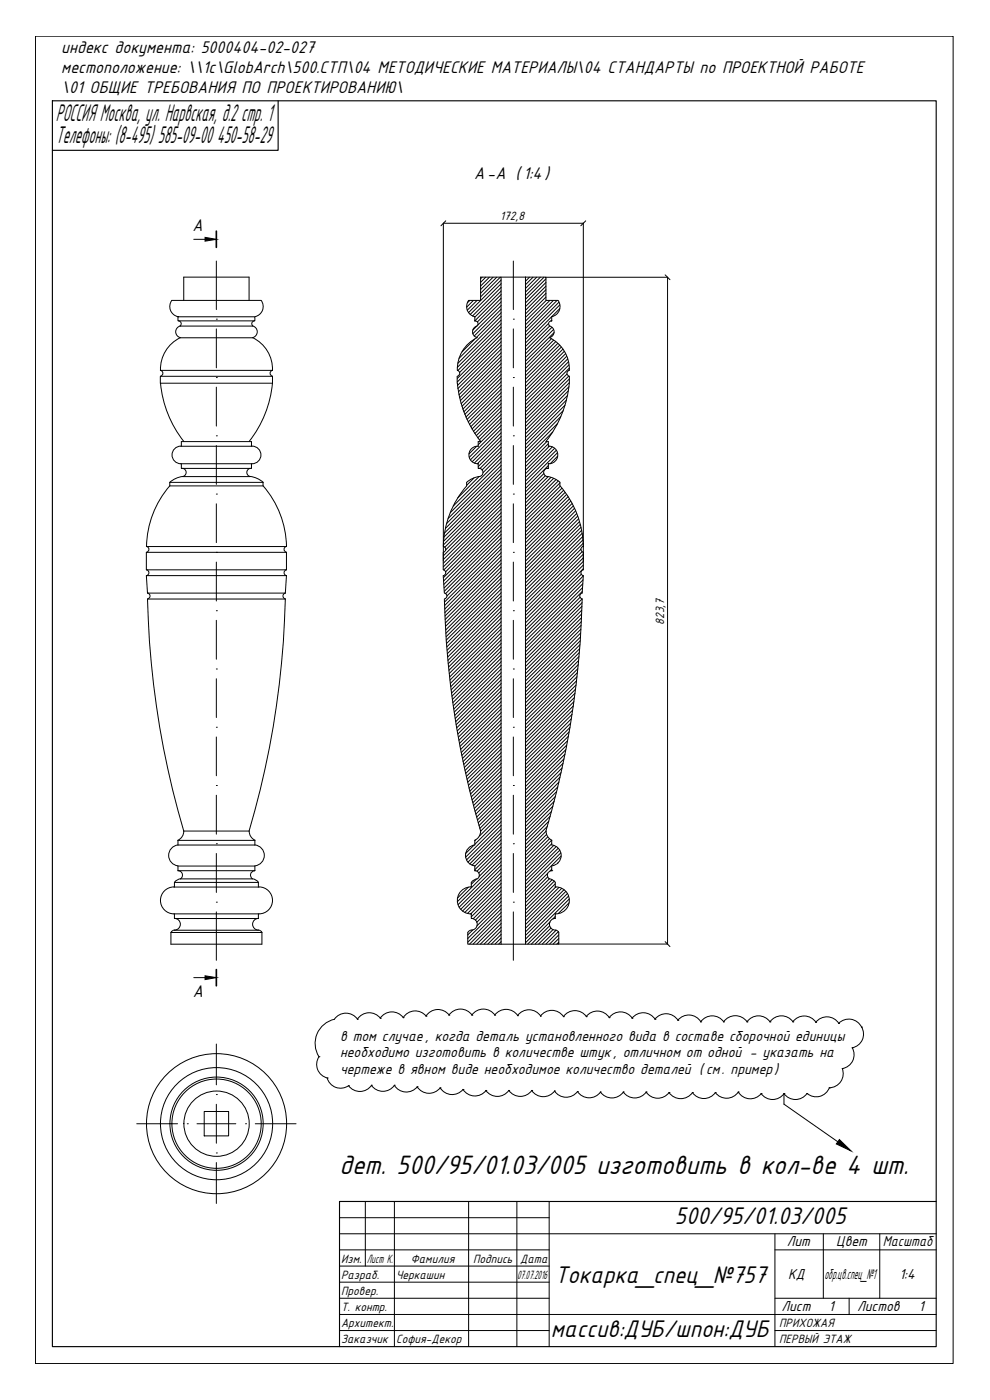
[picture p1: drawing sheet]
<svg xmlns="http://www.w3.org/2000/svg" width="297mm" height="420mm" viewBox="0 0 297 420" stroke-linecap="round" stroke-linejoin="round" font-family="sans-serif">
<g fill="none" stroke="#000" stroke-width=".3">
<path d="M53.4 95.1h23.1v1.2h-23.1zM53.6 96.3a.87 .87 0 0 1 .7 .6 .87 .87 0 0 1-.3 1h21.8M54.1 97.8a1.8 1.8 0 0 0-1.4 1.8 1.8 1.8 0 0 0 1.4 1.7M55.1 90.2v-7h19.6v7M75.9 97.8a1.88 1.88 0 0 1 1.1 2.5 1.88 1.88 0 0 1-2.4 1.1h-20.5M76.3 96.3a.87 .87 0 0 0-.7 .6 .87 .87 0 0 0 .3 1M78.3 90.2h-26.7a3 3 0 0 0 1.8 4.8M78.4 90.2a3.1 3.1 0 0 1-1.9 4.8M140.6 90.2h3.6v-7h6.1v200.2M140.6 90.2a3.1 3.1 0 0 0 1.9 4.8v1.3M142.5 96.3a.87 .87 0 0 1 .9 .5 .87 .87 0 0 1-.3 1.1M142.5 96.3h.2"/>
<path d="M143.1 97.8a1.81 1.81 0 0 0-1.3 1.8 1.81 1.81 0 0 0 1.4 1.7 10.5 10.5 0 0 0-6 9.8 .91 .91 0 0 1 .7 .9 .91 .91 0 0 1-.7 .9M150.3 83.2h7.4M157.7 83.2v200.2h10v-3.6l-.7-.6a1.8 1.8 0 0 1-2.1-1.6 1.8 1.8 0 0 1 1.7-2M157.7 83.2h6.1v7h3.6a3.1 3.1 0 0 1-1.8 4.8M164.9 97.8a1.8 1.8 0 0 1 1.4 1.8 1.8 1.8 0 0 1-1.4 1.7 10.5 10.5 0 0 1 5.9 9.8 .91 .91 0 0 0-.7 .9 .91 .91 0 0 0 .7 .9M165.3 96.3h.2M165.5 95.1v1.2M165.6 96.3a.87 .87 0 0 0-.9 .5 .87 .87 0 0 0 .3 1.1M48.1 112.9h33.7v2.1h-33.7zM48.1 111.2h33.7M48.2 115a33.2 33.2 0 0 0 7 17.5M54.1 101.3a10.5 10.5 0 0 0-5.9 9.8 .91 .91 0 0 1 .7 .9 .91 .91 0 0 1-.7 .9"/>
<path d="M75.8 101.3a10.5 10.5 0 0 1 6 9.8M81.7 115a33.2 33.2 0 0 1-7 17.5M81.8 111.1a.91 .91 0 0 0-.8 .9 .91 .91 0 0 0 .8 .9M137.2 112.9v2.1M137.2 115a33.2 33.2 0 0 0 7 17.5M170.8 112.9a32.1 32.1 0 0 1-7 19.6M52.6 134.5a7.3 7.3 0 0 1 4.4-.6h16.7a6.2 6.2 0 0 1 3.6 .6 2.71 2.71 0 0 1 .7 3.3 2.71 2.71 0 0 1-3.1 1.4h-18.8a4.8 4.8 0 0 1-3.9-1 2.65 2.65 0 0 1 .4-3.7zM54.4 139.2v1.4h21.1v-1.4M54.4 133.9v-1.4h21.1v1.4M143.3 139.2h.2M143.3 133.9h.2M143.5 139.2v1.4h.3"/>
<path d="M143.5 133.9a2.65 2.65 0 0 0-2.8 2.6 2.65 2.65 0 0 0 2.8 2.7M144.2 132.5h-.7v1.4M163.8 132.5h.7v1.4h.2M164.5 133.9a2.65 2.65 0 0 1 2.9 2.6 2.65 2.65 0 0 1-2.9 2.7M164.7 139.2h-.2v1.4h-.3M50.9 144.8v1M50.9 144.8h28v1h-28M51 145.8a28.5 28.5 0 0 0-7 18.2M54.8 140.5a1.25 1.25 0 0 1 1.1 1.3 1.25 1.25 0 0 1-1.1 1.2h20.3M54.8 143l-1.8 .5-2 1.2M75.1 143l2.3 .7 1.6 1M75.1 140.5a1.25 1.25 0 0 0-1 1.3 1.25 1.25 0 0 0 1 1.2"/>
<path d="M78.9 145.8a28.5 28.5 0 0 1 7.1 18.2h-42.1M143.5 140.5a1.25 1.25 0 0 1 1.4 1.1 1.25 1.25 0 0 1-1.1 1.4M143.9 143l-1.8 .5-1.6 .9-.5 .4v1a28.5 28.5 0 0 0-7 18.2M164.2 143l1.7 .5 1.6 .9 .5 .3v1.1a28.2 28.2 0 0 1 7 18.2M164.5 140.5a1.25 1.25 0 0 0-1.4 1.1 1.25 1.25 0 0 0 1.1 1.4M44 171a.91 .91 0 0 1 .7 .9 .91 .91 0 0 1-.7 .9M44 164a.91 .91 0 0 1 .7 .9 .91 .91 0 0 1-.7 .8M44.3 179.8h41.3a261.3 261.3 0 0 1-11 69.6h-19.4a261.3 261.3 0 0 1-10.9-69.6zM44.3 178a.91 .91 0 0 1 .7 .9 .91 .91 0 0 1-.7 .9M85.6 178a.91 .91 0 0 0-.7 .9 .91 .91 0 0 0 .7 .9M85.9 171a.91 .91 0 0 0-.7 .9 .91 .91 0 0 0 .7 .9M85.9 164a.91 .91 0 0 0-.7 .9 .91 .91 0 0 0 .7 .8"/>
<path d="M86 172.7l-.4 5.3M86 172.7h-42.1l.4 5.3h41.3M86 165.8h-42.1v5.2h42.1M86 165.8v5.2M133 172.7l.3 5.3M133 165.8v5.2M133 171a.91 .91 0 0 1 .7 .9 .91 .91 0 0 1-.7 .9M133 164a.91 .91 0 0 1 .7 .9 .91 .91 0 0 1-.7 .8M133.3 179.8a268.3 268.3 0 0 0 10.9 69.6M133.4 178a.91 .91 0 0 1 .7 .9 .91 .91 0 0 1-.7 .9M174.7 179.8a268.3 268.3 0 0 1-10.9 69.6M175 164a.91 .91 0 0 0-.7 .9 .91 .91 0 0 0 .7 .8v5.3a.9 .9 0 0 0-.7 .9 .9 .9 0 0 0 .7 .9l-.3 5.2a.9 .9 0 0 0-.7 .9 .9 .9 0 0 0 .7 .9"/>
<path d="M53.4 253.6a3.2 3.2 0 0 0-2.8 3.1 3.2 3.2 0 0 0 2.8 3.1M53.4 259.9h23.1v1.4h-23.1zM53.4 252.2h23.1v1.4h-23.1M53.4 252.2v1.4M55.1 249.4a2.94 2.94 0 0 1-1.7 2.8M74.8 249.4a2.94 2.94 0 0 0 1.7 2.8M76.5 253.6a3.2 3.2 0 0 1 2.8 3.1 3.2 3.2 0 0 1-2.8 3.1M142.5 259.9v1.4M144.2 249.4a3.1 3.1 0 0 1-1.7 2.8v1.4a3.2 3.2 0 0 0-2.8 3.1 3.2 3.2 0 0 0 2.8 3.1M163.8 249.4a2.94 2.94 0 0 0 1.8 2.8M165.5 252.2v1.4M165.5 259.9v1.4"/>
<path d="M165.6 253.6a3.2 3.2 0 0 1 2.8 3.1 3.2 3.2 0 0 1-2.8 3.1M51.3 279.9h27.3M51.3 279.9v3.5h27.3v-3.5M52.2 266.2h23.5a8.1 8.1 0 0 1 4.3 .7 4.1 4.1 0 0 1 1.4 4.9 4.1 4.1 0 0 1-4.4 2.5h-24.8M52.2 266.2a4 4 0 0 0-4.1 4 4 4 0 0 0 4.1 4.1M52.3 279.2h25.2M52.3 274.3v1.4h25.2v-1.4M52.3 266.2v-1.4h25.2v1.4M52.4 275.6a1.8 1.8 0 0 1 1.7 2 1.8 1.8 0 0 1-2.1 1.6l-.7 .6M53.4 261.3a1.33 1.33 0 0 1 1.3 1 1.33 1.33 0 0 1-.5 1.4M54.2 263.8h19.6a3.8 3.8 0 0 1 3.8 1M54.2 263.7l-1.2 .5-.6 .6"/>
<path d="M76.5 261.3a1.33 1.33 0 0 0-1.3 1 1.33 1.33 0 0 0 .5 1.4M77.5 275.6a1.8 1.8 0 0 0-1.7 2 1.8 1.8 0 0 0 2.1 1.6l.7 .6M141.2 274.3h.2v1.4M141.4 264.8v1.4h-.2M141.4 275.6a1.8 1.8 0 0 1 1.8 2 1.8 1.8 0 0 1-2.1 1.6l-.8 .7v3.5h10M141.4 266.2a4 4 0 0 0-4.2 4 4 4 0 0 0 4.2 4.1M142.5 261.3h.1M142.5 261.3a1.33 1.33 0 0 1 1.3 1.4 1.33 1.33 0 0 1-1.4 1.3l-1 .8M165.5 261.3h.1M165.6 261.3a1.33 1.33 0 0 0-1.4 1.4 1.33 1.33 0 0 0 1.4 1.3l1 .8M166.6 274.3h.2M166.6 264.8v1.4"/>
<path d="M166.6 274.3v1.4M166.6 266.2h.2M166.6 266.2a4 4 0 0 1 4.2 4 4 4 0 0 1-4.2 4.1M150.3 283.4h7.4M61.3 333.6h7.3v7.3h-7.3z"/>
<circle cx="65" cy="337.2" r="9.8"/>
<circle cx="65" cy="337.2" r="13.4"/>
<circle cx="65" cy="337.2" r="14"/>
<circle cx="65" cy="337.2" r="16.8"/>
<circle cx="65" cy="337.2" r="21"/>
</g>
<path d="M15.7 30.3h265.2v373.8h-265.2zM83.5 30.3v14.8h-67.8M280.9 360.6h-179v43.5" fill="none" stroke="#000" stroke-width=".34"/>
<g fill="none" stroke="#000" stroke-width=".3">
<path d="M10.6 10.9h275.4v398.3h-275.4zM101.9 360.6h62.9v43.5M101.9 380h62.9M101.9 375.1h62.9M101.9 370.3h179M101.9 365.4h62.9M109.6 360.6v19.4M118.3 360.6v43.5M140.6 360.6v43.5M155.1 360.6v43.5M232.5 375.1h48.4M232.5 370.3v33.8"/>
<path d="M247 370.3v19.3M264 370.3v19.3M101.9 399.3h62.9M101.9 394.5h179M101.9 389.6h62.9M101.9 384.8h62.9M232.5 399.3h48.4M232.5 389.6h48.4M254.8 389.6v4.9"/>
</g>
<g fill="none" stroke="#000" stroke-width=".3">
<path d="M140.9 90.2l-.7 .7M142 90.2l-2 2M143 97.9l-1.2 1.2M143.1 90.2l-2.9 2.9M144.7 83.2l-.5 .4M145.7 83.2l-1.5 1.5M146.8 83.2l-2.6 2.6M147.9 83.2l-3.7 3.7M149 83.2l-4.8 4.8M150.1 83.2l-5.9 5.9M150.4 98.2l-13.1 13M150.4 91.7l-8.6 8.5"/>
<path d="M150.4 93.8l-7.5 7.5M150.4 90.6l-7 7M150.4 86.2l-8.7 8.7M150.4 92.8l-8.1 8.1M150.4 97.1l-13.2 13.2M150.4 94.9l-12.7 12.7M150.4 87.3l-7.9 7.9M150.4 88.4l-7.9 7.9M150.4 89.5l-7.2 7.1M150.4 96l-13 13M150.4 84l-9.8 9.8M150.4 99.3l-12.5 12.5"/>
<path d="M150.4 85.1l-9.3 9.3M157.7 83.2v.1M158.8 83.2l-1.1 1.2M159.9 83.2l-2.2 2.3M161 83.2l-3.3 3.4M162.1 83.2l-4.4 4.5M163.2 83.2l-5.5 5.6M163.8 83.7l-6.1 6.1M163.8 84.8l-6.1 6.1M163.8 85.9l-6.1 6.1M163.8 86.9l-6.1 6.2M163.8 88l-6.1 6.2"/>
<path d="M163.8 89.1l-6.1 6.2M163.8 90.2l-6.1 6.2M164.6 97.1l-6.9 6.9M164.9 97.9l-7.2 7.2M164.9 90.2l-7.2 7.3M165.5 96.1l-.1 .2M165.6 98.2l-7.9 8M166 90.2l-8.3 8.4M166.1 98.9l-8.4 8.4M166.3 99.8l-8.6 8.6M167.1 90.2l-9.4 9.4M167.7 90.7l-10 10"/>
<path d="M168 91.5l-10.3 10.3M168 92.6l-10.3 10.3M142.4 101.8l-3.8 3.8M150.4 113.5l-10.9 10.9M150.4 108l-12.3 12.3M150.4 112.4l-11.2 11.2M150.4 109.1l-12 12M150.4 116.8l-9.9 9.8M150.4 104.8l-12.8 12.8M150.4 110.2l-11.8 11.7M150.4 111.3l-11.5 11.5M150.4 118.9l-9.2 9.2"/>
<path d="M150.4 102.6l-13.1 13.1M150.4 115.7l-10.3 10.2M150.4 100.4l-13.2 13.2M150.4 101.5l-13.2 13.1M150.4 105.9l-12.7 12.6M150.4 114.6l-10.6 10.6M150.4 117.8l-9.5 9.6M150.4 103.7l-13 12.9M150.4 107l-12.5 12.4M165.4 101.7l-7.7 7.8M166.1 102.1l-8.4 8.5M166.7 102.6l-9 9.1"/>
<path d="M167.4 103.1l-9.7 9.7M167.9 103.6l-10.2 10.2M168.4 104.2l-10.7 10.7M168.9 104.8l-11.2 11.2M169.3 105.4l-11.6 11.7M169.7 106.2l-12 12M170 106.9l-12.3 12.4M170.1 112.3l-12.4 12.4M170.3 118.7l-12.6 12.6M170.3 107.7l-12.6 12.7M170.5 117.3l-12.8 12.9M170.6 108.6l-12.9 12.9"/>
<path d="M170.6 112.9l-12.9 12.9M170.7 109.5l-13 13.1M170.7 116.1l-13 13M170.8 110.5l-13.1 13.1M170.8 113.8l-13.1 13.1M170.8 114.9l-13.1 13.1M143 134l-2.3 2.2M150.4 123.3l-7.5 7.5M150.4 137.5l-14.4 14.4M150.4 131l-8.1 8M150.4 121.1l-8.4 8.3M150.4 124.4l-7 7"/>
<path d="M150.4 136.4l-5.5 5.4M150.4 138.6l-15.3 15.3M150.4 135.3l-5.8 5.7M150.4 125.5l-6.6 6.5M150.4 128.8l-9.2 9.2M150.4 122.2l-7.9 7.9M150.4 126.6l-6.9 6.8M150.4 133.1l-6.9 6.9M150.4 129.9l-8.7 8.7M150.4 132l-7.2 7.2M150.4 120l-8.8 8.8M150.4 139.7l-15.9 15.9"/>
<path d="M150.4 127.7l-9.6 9.5M150.4 134.2l-6.4 6.4M164.1 132.5l-6.4 6.4M164.5 133.2l-6.8 6.8M164.5 139.7l-6.8 6.9M164.8 133.9l-7.1 7.2M165.7 134.1l-8 8.1M165.8 129.7l-8.1 8.1M166.4 134.6l-8.7 8.7M166.9 135.2l-9.2 9.2M167.2 135.9l-9.5 9.6M167.3 127.1l-9.6 9.7"/>
<path d="M167.3 136.9l-2.2 2.3M168.2 125l-10.5 10.7M169 123.3l-11.3 11.3M169.5 121.6l-11.8 11.9M169.9 120.1l-12.2 12.3M142.2 143.5l-2.2 2.2M143.7 143.1l-6.3 6.3M150.4 145.1l-17.3 17.3M150.4 157.1l-17.3 17.3M150.4 156l-17.3 17.3M150.4 146.2l-17.4 17.4M150.4 149.5l-17.4 17.3"/>
<path d="M150.4 150.6l-17.4 17.3M150.4 151.7l-17.4 17.3M150.4 152.8l-17.4 17.3M150.4 159.3l-17.1 17.1M150.4 140.7l-16.4 16.4M150.4 144l-17.2 17.2M150.4 158.2l-17.2 17.2M150.4 147.3l-17 16.9M150.4 148.4l-16.7 16.6M150.4 153.9l-17.2 17.2M150.4 142.9l-17 17M150.4 141.8l-16.7 16.8"/>
<path d="M150.4 154.9l-16.7 16.7M163.2 142.1l-5.5 5.5M163.6 142.8l-5.9 5.9M164.4 143.1l-6.7 6.7M165.3 143.3l-7.6 7.6M166.1 143.6l-8.4 8.4M166.8 144l-9.1 9.1M167.5 144.4l-9.8 9.8M168 144.9l-10.3 10.4M168.1 146l-10.4 10.4M168.6 146.5l-10.9 11M169.1 147.1l-11.4 11.5"/>
<path d="M169.6 147.8l-11.9 11.9M170 148.4l-12.3 12.4M170.4 149l-12.7 12.8M170.9 149.7l-13.2 13.2M171.3 150.4l-13.6 13.6M171.6 151.1l-13.9 14M172 151.8l-14.3 14.4M172.4 152.6l-14.7 14.7M172.7 153.3l-15 15.1M173 154.1l-15.3 15.4M173.3 154.9l-15.6 15.6M173.6 155.7l-15.9 15.9"/>
<path d="M173.9 156.5l-16.2 16.2M174.1 157.4l-16.4 16.4M174.3 158.3l-16.6 16.6M174.5 159.2l-16.8 16.8M150.4 178.9l-16.2 16.2M150.4 170.2l-16.8 16.8M150.4 174.6l-16.5 16.5M150.4 160.4l-17.1 17M150.4 169.1l-16.8 16.8M150.4 162.6l-16.3 16.3M150.4 177.9l-16.3 16.2M150.4 168l-16.9 16.9"/>
<path d="M150.4 173.5l-16.6 16.6M150.4 166.9l-16.9 16.9M150.4 172.4l-16.7 16.6M150.4 176.8l-16.4 16.3M150.4 165.8l-17 17M150.4 161.5l-16.7 16.7M150.4 163.7l-17 17M150.4 164.7l-17 17M150.4 171.3l-16.7 16.7M150.4 175.7l-16.5 16.4M174 179.3l-16.3 16.4M174.3 164.8l-16.6 16.7"/>
<path d="M174.4 172.3l-16.7 16.8M174.6 160.1l-16.9 17M174.6 165.6l-16.9 17M174.6 179.8l-16.9 17M174.7 177.5l-17 17M174.8 176.4l-17.1 17.1M174.8 161.1l-17.1 17.1M174.9 175.2l-17.2 17.2M174.9 162l-17.2 17.3M174.9 174l-17.2 17.3M175 163.1l-17.3 17.3M175 172.9l-17.3 17.3"/>
<path d="M175 166.3l-17.3 17.4M175 167.4l-17.3 17.3M175 168.5l-17.3 17.3M175 169.6l-17.3 17.3M175 170.7l-17.3 17.3M150.4 199.7l-14.1 14M150.4 182.2l-16 16M150.4 193.1l-14.9 14.9M150.4 195.3l-14.7 14.6M150.4 187.7l-15.5 15.4M150.4 189.9l-15.3 15.2M150.4 181.1l-16.1 16.1"/>
<path d="M150.4 184.4l-15.8 15.8M150.4 198.6l-14.2 14.2M150.4 192.1l-15 14.9M150.4 194.2l-14.8 14.7M150.4 186.6l-15.6 15.5M150.4 196.4l-14.5 14.5M150.4 180l-16.1 16.2M150.4 183.3l-15.9 15.9M150.4 188.8l-15.4 15.3M150.4 191l-15.1 15.1M150.4 185.5l-15.7 15.7M150.4 197.5l-14.4 14.3"/>
<path d="M173.5 199.5l-15.8 15.8M173.6 198.3l-15.9 15.9M173.7 197l-16 16.1M173.8 195.9l-16.1 16.1M173.9 194.7l-16.2 16.2M174 193.5l-16.3 16.3M174.1 192.3l-16.4 16.4M174.2 191.2l-16.5 16.5M174.2 190l-16.5 16.6M174.3 188.8l-16.6 16.7M174.3 187.7l-16.6 16.7M174.4 186.5l-16.7 16.8"/>
<path d="M174.5 185.4l-16.8 16.8M174.5 184.3l-16.8 16.8M174.6 183.1l-16.9 16.9M174.6 182l-16.9 16.9M174.6 180.9l-16.9 17M150.4 213.9l-12 11.9M150.4 205.1l-13.4 13.3M150.4 218.2l-11.2 11.2M150.4 208.4l-12.8 12.8M150.4 202.9l-13.6 13.7M150.4 211.7l-12.3 12.3M150.4 200.8l-13.9 13.9"/>
<path d="M150.4 215l-11.8 11.7M150.4 206.2l-13.2 13.2M150.4 219.3l-11.1 11M150.4 209.5l-12.7 12.7M150.4 216.1l-11.6 11.5M150.4 212.8l-12.2 12.1M150.4 204l-13.5 13.5M150.4 207.3l-13 13M150.4 201.9l-13.8 13.7M150.4 210.6l-12.5 12.5M150.4 217.1l-11.4 11.4M170.7 219.7l-13 13"/>
<path d="M171 218.3l-13.3 13.4M171.2 217l-13.5 13.6M171.4 215.7l-13.7 13.8M171.6 214.4l-13.9 14M171.8 213.1l-14.1 14.2M172 211.9l-14.3 14.3M172.2 210.6l-14.5 14.5M172.4 209.3l-14.7 14.7M172.5 208.1l-14.8 14.8M172.7 206.8l-15 15.1M172.8 205.6l-15.1 15.2M173 204.3l-15.3 15.4"/>
<path d="M173.1 203.1l-15.4 15.5M173.2 201.9l-15.5 15.6M173.4 200.7l-15.7 15.7M150.4 226.9l-9.6 9.6M150.4 233.5l-8.3 8.3M150.4 222.6l-10.5 10.4M150.4 228l-9.4 9.4M150.4 234.6l-8.1 8M150.4 235.7l-7.8 7.8M150.4 223.7l-10.3 10.2M150.4 229.1l-9.2 9.2M150.4 236.8l-7.6 7.5"/>
<path d="M150.4 237.9l-7.4 7.3M150.4 239l-7.1 7.1M150.4 224.8l-10.1 10M150.4 230.2l-9 9M150.4 220.4l-10.9 10.8M150.4 225.9l-9.8 9.8M150.4 231.3l-8.8 8.8M150.4 221.5l-10.6 10.6M150.4 232.4l-8.5 8.5M166.6 239l-8.9 9M167 237.6l-9.3 9.3M167.4 236.2l-9.7 9.7"/>
<path d="M167.7 234.7l-10 10.1M168 233.3l-10.3 10.4M168.3 231.9l-10.6 10.7M168.6 230.5l-10.9 11M168.9 229.1l-11.2 11.3M169.2 227.7l-11.5 11.6M169.5 226.3l-11.8 11.9M169.8 225l-12.1 12.1M170 223.6l-12.3 12.4M170.3 222.3l-12.6 12.6M170.5 221l-12.8 12.8M142.2 253.6l-2.5 2.5"/>
<path d="M142.7 252.1l-.2 .2M150.4 246.6l-10.7 10.6M150.4 247.7l-10.4 10.4M150.4 254.2l-7.3 7.2M150.4 243.3l-6.2 6.2M150.4 255.3l-6.7 6.7M150.4 244.4l-6.5 6.5M150.4 259.7l-12.6 12.6M150.4 249.8l-9.5 9.5M150.4 257.5l-13.2 13.1M150.4 248.8l-10 10M150.4 245.5l-7.9 7.9"/>
<path d="M150.4 252l-7.9 8M150.4 253.1l-7.9 7.9M150.4 258.6l-13 12.9M150.4 256.4l-6.6 6.6M150.4 240.1l-6.9 6.8M150.4 250.9l-8.8 8.8M150.4 241.1l-6.7 6.7M150.4 242.2l-6.4 6.4M163.8 249.5l-6.1 6.2M164 250.4l-6.3 6.3M164.2 248l-6.5 6.6M164.3 251.2l-6.6 6.6"/>
<path d="M164.6 246.5l-6.9 7M164.9 251.7l-7.2 7.2M165.1 245l-7.4 7.4M165.5 243.5l-7.8 7.8M165.5 252.2l-7.8 7.8M165.5 253.2l-7.8 7.9M165.9 242l-8.2 8.2M166.1 253.7l-8.4 8.5M166.3 240.5l-8.6 8.6M166.9 254.1l-9.2 9.2M167.5 254.6l-9.8 9.8M167.5 258.9l-.1 .1"/>
<path d="M168 255.2l-10.3 10.3M168.2 256l-10.5 10.6M168.3 256.9l-10.6 10.8M140.5 266.3l-3.2 3.2M141.9 279.1l-1.6 1.5M143 263.8l-1.6 1.6M150.4 263l-10.9 10.8M150.4 268.4l-7.8 7.7M150.4 278.2l-5.1 5.1M150.4 270.6l-7.3 7.3M150.4 277.1l-6.2 6.2M150.4 265.1l-9.2 9.2"/>
<path d="M150.4 269.5l-7.3 7.3M150.4 276l-7.3 7.3M150.4 261.9l-11.6 11.5M150.4 273.8l-9.5 9.5M150.4 267.3l-8.4 8.4M150.4 274.9l-8.4 8.4M150.4 260.8l-12.2 12.1M150.4 271.7l-10.1 10M150.4 272.8l-10.1 10M150.4 266.2l-9 9M150.4 279.3l-4 4M150.4 264.1l-10.1 10"/>
<path d="M164.3 262.1l-6.6 6.7M164.3 263.2l-6.6 6.7M164.8 263.8l-7.1 7.1M164.9 277.9l-5.5 5.4M165 276.7l-6.7 6.6M165.3 278.5l-4.8 4.8M165.5 260.8l-.5 .6M165.7 264l-8 8M165.9 279l-4.3 4.3M166.3 264.4l-8.6 8.7M166.6 275.1l-.7 .7M166.6 265.2l-8.9 9"/>
<path d="M166.8 266.2l-9.1 9.1M166.8 279.2l-4.1 4.1M167.5 279.6l-3.7 3.7M167.7 266.3l-10 10.1M168.5 266.6l-10.8 10.9M169.2 267l-11.5 11.6M169.8 267.5l-12.1 12.2M170.2 268.2l-12.5 12.5M170.6 268.9l-12.9 12.9M170.7 271l-3.2 3.2M170.8 269.8l-13.1 13.1M150.4 282.6l-.8 .7"/>
<path d="M150.4 281.5l-1.9 1.8M150.4 280.4l-3 2.9M167.7 282.8l-.6 .5M167.7 280.6l-2.8 2.7M167.7 281.7l-1.7 1.6"/>
</g>
<path d="M64.9 69.4v4.8M64.9 291v4.9" fill="none" stroke="#000" stroke-width=".51"/>
<path d="M58.1 71.8h3.4M58.1 293.4h3.4" fill="none" stroke="#000" stroke-width=".3"/>
<path d="M61.5 71.2l3.4 .6-3.4 .6zM61.5 292.8l3.4 .6-3.4 .6z" fill="#000" stroke="#000" stroke-width=".3"/>
<g fill="none" stroke="#000" stroke-width=".3">
<path d="M64.9 78.3v14.6M154 78.3v14.6M64.9 95.8h.1M64.9 98.7v11.7M154 95.8h.1M154 98.7v11.7M64.9 113.3h.1M64.9 116.2v11.7M154 113.3h.1M154 116.2v11.7M64.9 130.8h.1M64.9 133.7v11.7"/>
<path d="M154 130.8h.1M154 133.7v11.7M64.9 148.3h.1M64.9 151.2v11.6M154 148.3h.1M154 151.2v11.6M64.9 165.8h.1M64.9 168.7v11.7M154 165.8h.1M154 168.7v11.7M64.9 183.3h.1M64.9 186.2v11.7"/>
<path d="M154 183.3h.1M154 186.2v11.7M64.9 200.8h.1M64.9 218.3h.1M64.9 203.7v11.6M154 200.8h.1M154 218.3h.1M154 203.7v11.6M64.9 235.7h.1M64.9 221.2v11.6M64.9 238.7v11.6M154 235.7h.1"/>
<path d="M154 221.2v11.6M154 238.7v11.6M64.9 253.2h.1M64.9 256.1v11.7M154 253.2h.1M154 256.1v11.7M64.9 270.7h.1M64.9 273.7v14.5M154 270.7h.1M154 273.7v14.5M64.9 313.3v12.3M41 337.3h12.3"/>
<path d="M56.2 337.3h.1M59.1 337.3h11.7M64.9 328.5h.1M64.9 331.4v11.7M73.7 337.3h.1M76.6 337.3h12.2M64.9 346h.1M64.9 348.9v12.3"/>
</g>
<g fill="none" stroke="#000" stroke-width=".3">
<path d="M163.8 83.2h36.5M200.3 83.2v200.1M133 168.4v-101.4h42v101.4M167.7 283.3h32.6M95.7 317.1h.1M95.7 317.1a4.2 4.2 0 0 0 2.5 6.4M107.2 305.9h.1M107.2 305.9a4.2 4.2 0 0 0-6.8 0 7.4 7.4 0 0 0-4.7 11.2M114.1 305.6h.1M114.1 305.6a4.2 4.2 0 0 0-6.9 .3M121 305.4h.1M121 305.4a4.2 4.2 0 0 0-6.9 .2"/>
<path d="M127.8 305h.1M127.9 305a4.2 4.2 0 0 0-6.9 .4M134.7 304.7h.1M141.6 304.6a4.2 4.2 0 0 1 6.9 0 4.2 4.2 0 0 1 6.8 .2M141.6 304.7h.1M141.6 304.6a4.2 4.2 0 0 0-6.9 0 4.2 4.2 0 0 0-6.9 .3M148.4 304.7h.1M155.3 304.8h.1M155.3 304.8a4.2 4.2 0 0 1 6.9 .1 4.2 4.2 0 0 1 6.9 .2 4.2 4.2 0 0 1 6.9 0M162.2 305h.1M169.1 305.1h.1M175.9 305.1a4.2 4.2 0 0 1 6.9 .3"/>
<path d="M175.9 305.1h.1M182.8 305.4h.1M182.8 305.4a4.2 4.2 0 0 1 6.9 .2M189.6 305.6h.1M189.7 305.6a4.2 4.2 0 0 1 6.8 .3M196.5 305.9a4.2 4.2 0 0 1 6.9 .3M196.5 305.9h.1M203.4 306.2h.1M203.4 306.2a4.2 4.2 0 0 1 6.9 .5 4.2 4.2 0 0 1 6.8 0M210.2 306.7h.1M217.1 306.7h.1M217.1 306.7a4.3 4.3 0 0 1 7.1 0 4.2 4.2 0 0 1 6.8 0 4.2 4.2 0 0 1 6.9 0 4.2 4.2 0 0 1 6.9 .1"/>
<path d="M224.1 306.7h.1M231 306.7h.1M237.9 306.7h.1M244.7 306.8h.1M244.8 306.8a4.2 4.2 0 0 1 6.9 .3M251.6 307.2h.1M251.6 307.1a4.3 4.3 0 0 1 6.8 1 4.3 4.3 0 0 1-2.7 6.3 4.2 4.2 0 0 1-3 6.3M255.7 314.5h.1M258.5 308.3h.1M98.2 323.5a4.2 4.2 0 0 0 6.4 2.3M98.2 323.5h.1M104.6 325.9h.1"/>
<path d="M111.4 325.7a4.2 4.2 0 0 0 6.9 0M111.4 325.7h.1M111.5 325.7a4.2 4.2 0 0 1-6.9 .1M118.3 325.7h.1M118.3 325.7a4.2 4.2 0 0 0 6.9 .5 4.2 4.2 0 0 0 6.9 .3 4.2 4.2 0 0 0 6.8 .4M125.2 326.2h.1M132.1 326.5h.1M138.9 327h.1M138.9 327a4.2 4.2 0 0 0 6.9 .3M145.8 327.2a4.2 4.2 0 0 0 6.9 0M145.8 327.3h.1M152.6 327.3h.1"/>
<path d="M152.7 327.2a4.2 4.2 0 0 0 6.9 0M159.5 327.3a4.2 4.2 0 0 0 6.9 .1M159.5 327.3h.1M166.4 327.4a4.2 4.2 0 0 0 6.9 .2M166.4 327.4h.1M173.2 327.6h.1M173.3 327.6a4.2 4.2 0 0 0 6.8 .1 4.2 4.2 0 0 0 6.9 0M180.1 327.7h.1M187 327.7a4.2 4.2 0 0 0 6.9 0M187 327.7h.1M193.8 327.7a4.2 4.2 0 0 0 6.9 .2M193.9 327.7h.1"/>
<path d="M200.7 327.9h.1M200.7 327.9a4.3 4.3 0 0 0 7.1 0M207.7 327.9a4.2 4.2 0 0 0 6.9 0M207.7 327.9h.1M214.6 327.9h.1M221.5 327.7h.1M221.5 327.7a4.2 4.2 0 0 1-6.9 .2M221.5 327.7a4.2 4.2 0 0 0 6.9 .5M228.4 328.2a4.2 4.2 0 0 0 6.9 0M228.4 328.2h.1M235.2 328.2h.1M235.2 328.2v3.2l16.2 11.3"/>
<path d="M242.1 328.2h.1M248.8 326.5h.1M252.7 320.7h.1M252.7 320.7a4.3 4.3 0 0 1-3.9 5.8 4.2 4.2 0 0 1-6.7 1.7 4.2 4.2 0 0 1-6.9 0"/>
</g>
<path d="M133.7 66.3l-1.4 1.5M175.7 66.3l-1.4 1.5M199.6 82.5l1.4 1.4M199.6 282.6l1.4 1.5" fill="none" stroke="#000" stroke-width=".3"/>
<path d="M251.9 342l3.5 3.4-4.5-2.1z" fill="#000" stroke="#000" stroke-width=".3"/>
<text font-size="8.9" x="101.9" y="352.4">дет. 500/95/01.03/005 изготовить в кол-ве 4 шт.</text>
<g font-size="8">
<text x="16.8" y="36.3">РОССИЯ Москва, ул. Нарвская, д.2 стр. 1</text>
<text x="16.8" y="43">Телефоны: (8-495) 585-09-00 450-58-29</text>
<text x="202.5" y="367.2">500/95/01.03/005</text>
<text x="166.4" y="384.9">Токарка_спец_№757</text>
<text x="165.3" y="401.2">массив:ДУБ/шпон:ДУБ</text>
</g>
<g font-size="5.6">
<text x="18.4" y="15.9">индекс документа: 5000404-02-027</text>
<text x="18.4" y="22">местоположение: \\1c\GlobArch\500.СТП\04 МЕТОДИЧЕСКИЕ МАТЕРИАЛЫ\04 СТАНДАРТЫ по ПРОЕКТНОЙ РАБОТЕ</text>
<text x="18.4" y="28">\01 ОБЩИЕ ТРЕБОВАНИЯ ПО ПРОЕКТИРОВАНИЮ\</text>
<text x="142.3" y="53.7">A-A ( 1:4)</text>
<text x="57.8" y="69.4">A</text>
<text x="57.8" y="299.2">A</text>
</g>
<g font-size="4.8">
<text x="102" y="312.4">в том случае, когда деталь установленного вида в составе сборочной единицы</text>
<text x="102" y="317.3">необходимо изготовить в количестве штук, отличном от одной - указать на</text>
<text x="102" y="322.4">чертеже в явном виде необходимое количество деталей ( см. пример)</text>
<text x="236.1" y="373.9">Лит</text>
<text x="250.8" y="373.9">Цвет</text>
<text x="264.9" y="373.9">Масштаб</text>
<text x="236.4" y="383.8">КД</text>
<text x="247.4" y="383.8">обр.цв.спец_№1</text>
<text x="269.8" y="383.8">1:4</text>
<text x="234.5" y="393.5">Лист</text>
<text x="248.6" y="393.5">1</text>
<text x="257.1" y="393.5">Листов</text>
<text x="275.7" y="393.5">1</text>
</g>
<g font-size="4">
<text x="150.1" y="66">172,8</text>
<text x="199.3" y="187.4" transform="rotate(-90 199.3 187.4)">823,7</text>
<text x="102.3" y="379">Изм.</text>
<text x="102.3" y="383.8">Разраб.</text>
<text x="110.1" y="379">Лист К.</text>
<text x="118.8" y="383.8">Черкашин</text>
<text x="123.2" y="379">Фамилия</text>
<text x="142" y="379">Подпись Дата</text>
<text x="155.2" y="383.8">07.07.2016</text>
<text x="102.3" y="388.6">Провер.</text>
<text x="102.3" y="393.5">Т. контр.</text>
<text x="102.3" y="398.3">Архитект.</text>
<text x="233.8" y="398.3">ПРИХОЖАЯ</text>
<text x="102.3" y="403.2">Заказчик</text>
<text x="118.8" y="403.2">София-Декор</text>
<text x="233.8" y="403.2">ПЕРВЫЙ ЭТАЖ</text>
</g>
</svg>
